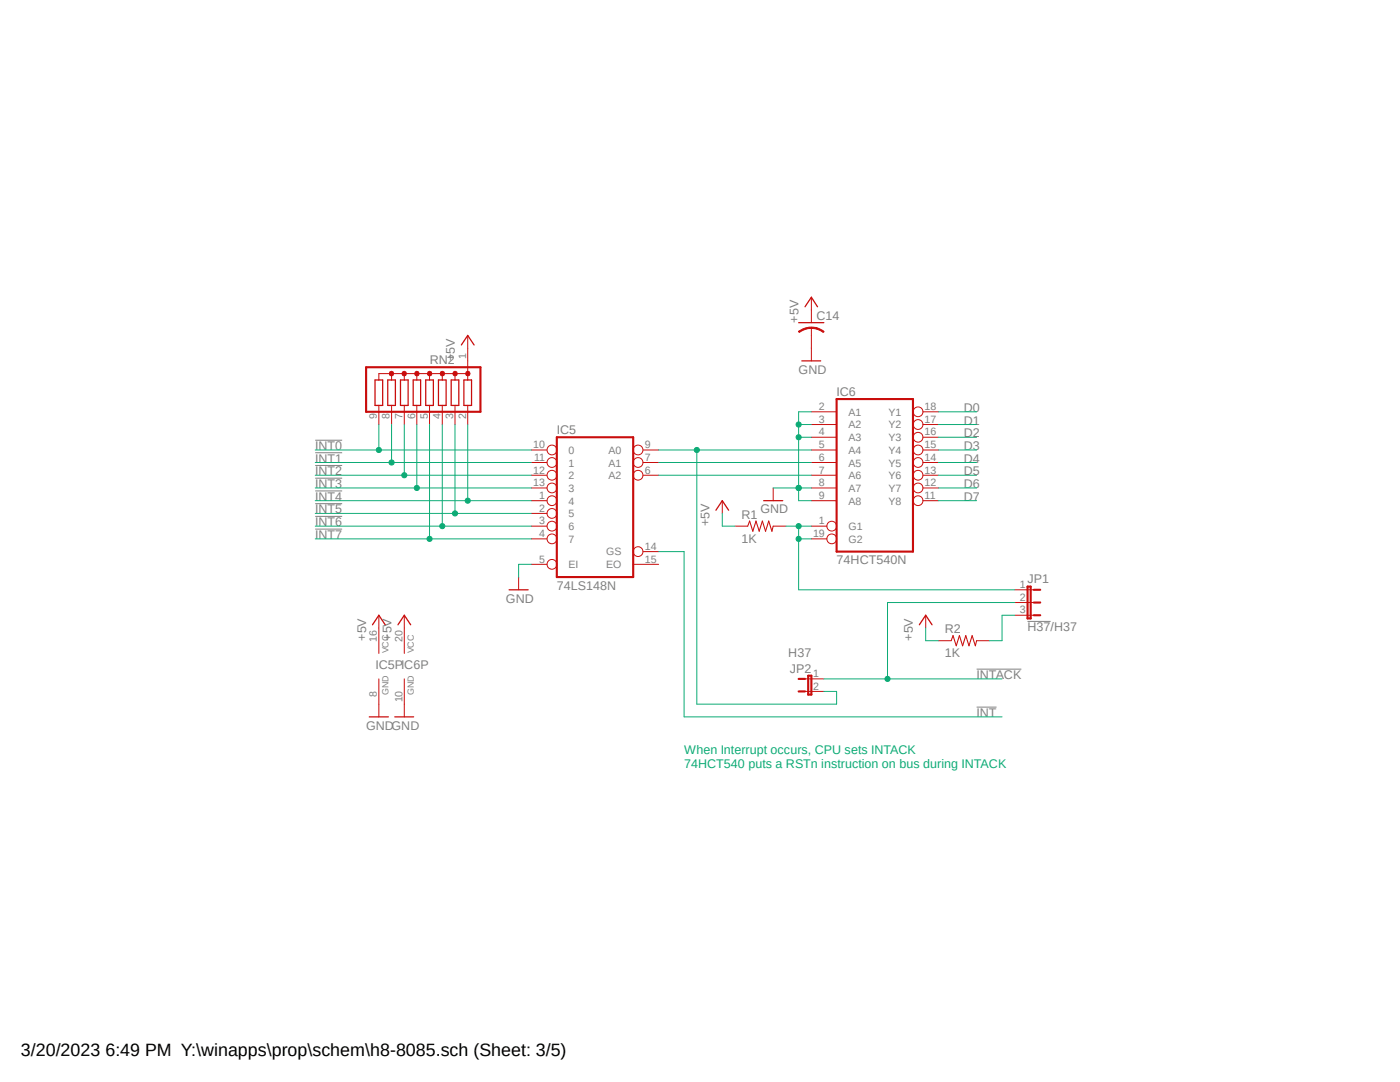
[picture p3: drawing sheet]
<svg xmlns="http://www.w3.org/2000/svg" width="279mm" height="216mm" viewBox="0 0 279 216" stroke-linecap="round" stroke-linejoin="round" font-family="sans-serif">
<path d="M62.2 57l154.9 96.9M217.1 57l-154.9 96.9" fill="none" stroke="#fff" stroke-width=".2"/>
<path d="M62.9 87.8h5.4M62.9 90.3h5.4M62.9 92.9h5.4M62.9 95.4h5.4M62.9 98h5.4M62.9 103h5.4M62.9 105.6h5.4M62.9 100.5h5.4M194.9 133.5h8.9M205.1 124h4.6M194.9 141.1h4" fill="none" stroke="#808080" stroke-width=".2"/>
<path d="M73.1 73.3h22.8v8.9h-22.8zM167 79.6h15.2v30.5h-15.2zM111.1 87.2h15.3v27.9h-15.3z" fill="none" stroke="#c90d0c" stroke-width=".42"/>
<g fill="none" stroke="#c90d0c" stroke-width=".2">
<path d="M78.1 74.5v1.3M80.7 74.5v1.3M83.2 74.5v1.3M85.7 74.5v1.3M88.3 74.5v1.3M90.8 74.5v1.3M93.3 72v3.8M93.3 74.5h-17.7v1.3M75.6 80.9v1.3M78.1 80.9v1.3M80.7 80.9v1.3M83.2 80.9v1.3"/>
<path d="M85.7 80.9v1.3M88.3 80.9v1.3M90.8 80.9v1.3M93.3 80.9v1.3M106 99.9h3.1M106 94.8h3.1M106 92.3h3.1M106 89.8h3.1M106 97.4h3.1M128.4 94.8h3M128.4 92.3h3M128.4 89.8h3"/>
<path d="M161.9 99.9h5.1M161.9 94.8h5.1M161.9 92.3h5.1M161.9 89.8h5.1M161.9 97.4h5.1M161.9 82.2h5.1M161.9 84.7h5.1M161.9 87.2h5.1M184.2 99.9h3.1M184.2 94.8h3.1M184.2 92.3h3.1M184.2 89.8h3.1"/>
<path d="M184.2 97.4h3.1M184.2 82.2h3.1M184.2 84.7h3.1M184.2 87.2h3.1M106 102.4h3.1M106 105h3.1M106 107.5h3.1M106 112.6h3.1M126.4 112.6h5M128.4 110.1h3M161.9 105h3.1M161.9 107.5h3.1"/>
<circle cx="110.1" cy="92.3" r=".98"/>
<circle cx="110.1" cy="94.8" r=".98"/>
<circle cx="110.1" cy="99.9" r=".98"/>
<circle cx="110.1" cy="97.4" r=".98"/>
<circle cx="110.1" cy="89.8" r=".98"/>
<circle cx="127.3" cy="92.3" r=".98"/>
<circle cx="127.3" cy="89.8" r=".98"/>
<circle cx="127.3" cy="94.8" r=".98"/>
<circle cx="183.2" cy="82.2" r=".98"/>
<circle cx="183.2" cy="92.3" r=".98"/>
<circle cx="183.2" cy="89.8" r=".98"/>
<circle cx="183.2" cy="84.7" r=".98"/>
<circle cx="183.2" cy="99.9" r=".98"/>
<circle cx="183.2" cy="87.2" r=".98"/>
<circle cx="183.2" cy="97.4" r=".98"/>
<circle cx="183.2" cy="94.8" r=".98"/>
<circle cx="110.1" cy="112.6" r=".98"/>
<circle cx="110.1" cy="102.4" r=".98"/>
<circle cx="110.1" cy="105" r=".98"/>
<circle cx="110.1" cy="107.5" r=".98"/>
<circle cx="127.3" cy="110.1" r=".98"/>
<circle cx="166" cy="105" r=".98"/>
<circle cx="166" cy="107.5" r=".98"/>
</g>
<path d="M74.8 75.8h1.6v5.1h-1.6zM77.4 75.8h1.5v5.1h-1.5zM79.9 75.8h1.5v5.1h-1.5zM82.5 75.8h1.4v5.1h-1.4zM85 75.8h1.5v5.1h-1.5zM87.5 75.8h1.5v5.1h-1.5zM90 75.8h1.6v5.1h-1.6zM92.6 75.8h1.5v5.1h-1.5z" fill="none" stroke="#c90d0c" stroke-width=".25"/>
<path d="M77.8 74.2l.3-.1 .3 .1 .2 .3-.2 .4-.3 .1-.3-.1-.1-.4h.5h-.5z" fill-rule="evenodd" fill="#c90d0c"/>
<path d="M77.8 74.2l.3-.1 .3 .1 .2 .3-.2 .4-.3 .1-.3-.1-.1-.4h.5h-.5z" fill="none" stroke="#c90d0c" stroke-width=".2"/>
<path d="M80.3 74.2l.4-.1 .3 .1 .1 .3-.1 .4-.3 .1-.4-.1-.1-.4h.5h-.5z" fill-rule="evenodd" fill="#c90d0c"/>
<path d="M80.3 74.2l.4-.1 .3 .1 .1 .3-.1 .4-.3 .1-.4-.1-.1-.4h.5h-.5z" fill="none" stroke="#c90d0c" stroke-width=".2"/>
<path d="M82.9 74.2l.3-.1 .3 .1 .2 .3-.2 .4-.3 .1-.3-.1-.1-.4h.5h-.5z" fill-rule="evenodd" fill="#c90d0c"/>
<path d="M82.9 74.2l.3-.1 .3 .1 .2 .3-.2 .4-.3 .1-.3-.1-.1-.4h.5h-.5z" fill="none" stroke="#c90d0c" stroke-width=".2"/>
<path d="M85.4 74.2l.3-.1 .4 .1 .1 .3-.1 .4-.4 .1-.3-.1-.1-.4h.5h-.5z" fill-rule="evenodd" fill="#c90d0c"/>
<path d="M85.4 74.2l.3-.1 .4 .1 .1 .3-.1 .4-.4 .1-.3-.1-.1-.4h.5h-.5z" fill="none" stroke="#c90d0c" stroke-width=".2"/>
<path d="M88 74.2l.3-.1 .3 .1 .1 .3-.1 .4-.3 .1-.3-.1-.2-.4h.5h-.5z" fill-rule="evenodd" fill="#c90d0c"/>
<path d="M88 74.2l.3-.1 .3 .1 .1 .3-.1 .4-.3 .1-.3-.1-.2-.4h.5h-.5z" fill="none" stroke="#c90d0c" stroke-width=".2"/>
<path d="M90.5 74.2l.3-.1 .3 .1 .2 .3-.2 .4-.3 .1-.3-.1-.1-.4h.5h-.5z" fill-rule="evenodd" fill="#c90d0c"/>
<path d="M90.5 74.2l.3-.1 .3 .1 .2 .3-.2 .4-.3 .1-.3-.1-.1-.4h.5h-.5z" fill="none" stroke="#c90d0c" stroke-width=".2"/>
<path d="M93 74.2l.3-.1 .4 .1 .1 .3-.1 .4-.4 .1-.3-.1-.1-.4h.5h-.5z" fill-rule="evenodd" fill="#c90d0c"/>
<g fill="none" stroke="#c90d0c" stroke-width=".2">
<path d="M93 74.2l.3-.1 .4 .1 .1 .3-.1 .4-.4 .1-.3-.1-.1-.4h.5h-.5zM93.3 69.5v2.5M161.9 65.4v1.5M75.6 82.2v2.5M78.1 82.2v2.5M80.7 82.2v2.5M83.2 82.2v2.5M85.7 82.2v2.5M88.3 82.2v2.5M90.8 82.2v2.5M93.3 82.2v2.5M146.7 105h2.5"/>
<path d="M154.3 105h2.5M202.5 117.7h3.8M202.5 122.8h3.8M202.5 120.2h3.8"/>
</g>
<path d="M149.2 105l.4-1 .6 2 .7-2 .6 2 .6-2 .7 2 .6-2 .7 2 .2-1" fill="none" stroke="#c90d0c" stroke-width=".21"/>
<path d="M205.1 117.1h.6v6.3h-.6zM206.3 117.7h1.3M206.3 122.8h1.3M206.3 120.2h1.3" fill="none" stroke="#c90d0c" stroke-width=".42"/>
<path d="M159.4 64.4h5" fill="none" stroke="#c90d0c" stroke-width=".25"/>
<path d="M161.9 65.3a3.4 3.4 0 0 1 2.6 .9l-.2 .1a3.9 3.9 0 0 0-2.4-.8z" fill-rule="evenodd" fill="#c90d0c"/>
<path d="M161.9 65.3a3.4 3.4 0 0 1 2.6 .9l-.2 .1a3.9 3.9 0 0 0-2.4-.8z" fill="none" stroke="#c90d0c" stroke-width=".2"/>
<path d="M159.3 66.1a4.3 4.3 0 0 1 2.6-.8v.2a4.1 4.1 0 0 0-2.4 .8z" fill-rule="evenodd" fill="#c90d0c"/>
<g fill="none" stroke="#c90d0c" stroke-width=".2">
<path d="M161.9 59.3v5.1M93.3 66.9v2.6M159.3 66.1a4.3 4.3 0 0 1 2.6-.8v.2a4.1 4.1 0 0 0-2.4 .8zM161.9 66.9v5.1M144.1 99.9v2.5M154.3 97.4v2.5M103.5 115.1v2.6M75.6 122.8v7.6M75.6 135.5v7.5M80.7 122.8v7.6M80.7 135.5v7.5M160.7 135.5h3.7"/>
<path d="M160.7 138h3.7M184.7 122.8v2.5M187.3 127.8h2.5M194.9 127.8h2.5"/>
</g>
<path d="M92.1 68.8l1.2-1.9 1.3 1.9M160 72h3.8M160.7 61.2l1.2-1.9 1.3 1.9M152.4 99.9h3.8M101.6 117.7h3.8M142.9 101.8l1.2-1.9 1.3 1.9M74.3 124.7l1.3-1.9 1.3 1.9M79.4 124.7l1.3-1.9 1.3 1.9M183.5 124.7l1.2-1.9 1.3 1.9M73.7 143h3.8M78.8 143h3.7" fill="none" stroke="#c90d0c" stroke-width=".25"/>
<path d="M189.8 127.8l.4-1 .6 2.1 .7-2.1 .6 2.1 .6-2.1 .7 2.1 .6-2.1 .6 2.1 .3-1.1" fill="none" stroke="#c90d0c" stroke-width=".21"/>
<path d="M159.4 135.5h1.3M159.4 138h1.3M161.3 134.8h.6v3.8h-.6z" fill="none" stroke="#c90d0c" stroke-width=".42"/>
<path d="M88.3 84.7v20.3M62.9 105h43.1" fill="none" stroke="#0dab76" stroke-width=".2"/>
<circle cx="88.3" cy="105" r=".51" fill="#0dab76"/>
<g fill="none" stroke="#0dab76" stroke-width=".2">
<path d="M85.7 84.7v22.8M62.9 107.5h43.1"/>
<circle cx="88.3" cy="105" r=".51"/>
</g>
<circle cx="85.7" cy="107.5" r=".51" fill="#0dab76"/>
<g fill="none" stroke="#0dab76" stroke-width=".2">
<path d="M62.9 89.8h43.1M75.6 84.7v5.1"/>
<circle cx="85.7" cy="107.5" r=".51"/>
</g>
<circle cx="75.6" cy="89.8" r=".51" fill="#0dab76"/>
<g fill="none" stroke="#0dab76" stroke-width=".2">
<path d="M62.9 92.3h43.1M78.1 84.7v7.6"/>
<circle cx="75.6" cy="89.8" r=".51"/>
</g>
<circle cx="78.1" cy="92.3" r=".51" fill="#0dab76"/>
<g fill="none" stroke="#0dab76" stroke-width=".2">
<path d="M62.9 94.8h43.1M80.7 84.7v10.1"/>
<circle cx="78.1" cy="92.3" r=".51"/>
</g>
<circle cx="80.7" cy="94.8" r=".51" fill="#0dab76"/>
<g fill="none" stroke="#0dab76" stroke-width=".2">
<path d="M62.9 97.4h43.1M83.2 84.7v12.7"/>
<circle cx="80.7" cy="94.8" r=".51"/>
</g>
<circle cx="83.2" cy="97.4" r=".51" fill="#0dab76"/>
<g fill="none" stroke="#0dab76" stroke-width=".2">
<path d="M62.9 99.9h43.1M93.3 84.7v15.2"/>
<circle cx="83.2" cy="97.4" r=".51"/>
</g>
<circle cx="93.3" cy="99.9" r=".51" fill="#0dab76"/>
<g fill="none" stroke="#0dab76" stroke-width=".2">
<path d="M90.8 84.7v17.7M62.9 102.4h43.1"/>
<circle cx="93.3" cy="99.9" r=".51"/>
</g>
<circle cx="90.8" cy="102.4" r=".51" fill="#0dab76"/>
<g fill="none" stroke="#0dab76" stroke-width=".2">
<path d="M131.4 89.8h30.5M139.1 89.8v50.7h27.9v-2.5h-2.6"/>
<circle cx="90.8" cy="102.4" r=".51"/>
</g>
<circle cx="139.1" cy="89.8" r=".51" fill="#0dab76"/>
<g fill="none" stroke="#0dab76" stroke-width=".2">
<path d="M156.8 105h5.1M159.4 105v2.5h2.5"/>
<circle cx="139.1" cy="89.8" r=".51"/>
</g>
<circle cx="159.4" cy="105" r=".51" fill="#0dab76"/>
<g fill="none" stroke="#0dab76" stroke-width=".2">
<path d="M159.4 107.5v10.2"/>
<circle cx="159.4" cy="105" r=".51"/>
</g>
<circle cx="159.4" cy="107.5" r=".51" fill="#0dab76"/>
<g fill="none" stroke="#0dab76" stroke-width=".2">
<path d="M187.3 82.2h7.6M187.3 84.7h7.6M187.3 87.2h7.6M187.3 89.8h7.6M187.3 92.3h7.6M187.3 94.8h7.6M187.3 97.4h7.6M187.3 99.9h7.6M131.4 110.1h5.1v32.9h63.5M159.4 117.7h43.1M164.4 135.5h35.6M202.5 120.2h-25.4v15.3"/>
<circle cx="159.4" cy="107.5" r=".51"/>
</g>
<circle cx="177.1" cy="135.5" r=".51" fill="#0dab76"/>
<g fill="none" stroke="#0dab76" stroke-width=".2">
<path d="M159.4 84.7h2.5M161.9 82.2h-2.5v17.7h2.5"/>
<circle cx="177.1" cy="135.5" r=".51"/>
</g>
<circle cx="159.4" cy="84.7" r=".51" fill="#0dab76"/>
<circle cx="159.4" cy="84.7" r=".51" fill="none" stroke="#0dab76" stroke-width=".2"/>
<circle cx="159.4" cy="97.4" r=".51" fill="#0dab76"/>
<g fill="none" stroke="#0dab76" stroke-width=".2">
<path d="M159.4 97.4h2.5"/>
<circle cx="159.4" cy="97.4" r=".51"/>
</g>
<circle cx="159.4" cy="97.4" r=".51" fill="#0dab76"/>
<g fill="none" stroke="#0dab76" stroke-width=".2">
<path d="M154.3 97.4h5.1M159.4 87.2h2.5"/>
<circle cx="159.4" cy="97.4" r=".51"/>
</g>
<circle cx="159.4" cy="87.2" r=".51" fill="#0dab76"/>
<g fill="none" stroke="#0dab76" stroke-width=".2">
<path d="M131.4 92.3h30.5M131.4 94.8h30.5M106 112.6h-2.5v2.5M144.1 102.4v2.6h2.6M184.7 125.3v2.5h2.6M202.5 122.8h-2.5v5h-2.6"/>
<circle cx="159.4" cy="87.2" r=".51"/>
</g>
<text font-size="3.6" x="4.2" y="210.7">3/20/2023 6:49 PM Y:\winapps\prop\schem\h8-8085.sch (Sheet: 3/5)</text>
<g font-size="2.5" fill="#808080">
<text x="159.4" y="64.4" transform="rotate(-90 159.4 64.4)">+5V</text>
<text x="162.9" y="63.8">C14</text>
<text x="85.8" y="72.6">RN2</text>
<text x="90.8" y="72" transform="rotate(-90 90.8 72)">+5V</text>
<text x="159.4" y="74.5">GND</text>
<text x="167" y="79">IC6</text>
<text x="192.4" y="82.2">D0</text>
<text x="62.9" y="89.8">INT0</text>
<text x="111.1" y="86.6">IC5</text>
<text x="192.4" y="84.7">D1</text>
<text x="192.4" y="87.2">D2</text>
<text x="192.4" y="89.8">D3</text>
<text x="62.9" y="92.3">INT1</text>
<text x="62.9" y="94.8">INT2</text>
<text x="192.4" y="92.3">D4</text>
<text x="192.4" y="94.8">D5</text>
<text x="62.9" y="97.4">INT3</text>
<text x="62.9" y="99.9">INT4</text>
<text x="192.4" y="97.4">D6</text>
<text x="192.4" y="99.9">D7</text>
<text x="62.9" y="105">INT6</text>
<text x="62.9" y="107.5">INT7</text>
<text x="62.9" y="102.4">INT5</text>
<text x="141.6" y="105" transform="rotate(-90 141.6 105)">+5V</text>
<text x="148" y="103.5">R1</text>
<text x="151.8" y="102.4">GND</text>
<text x="148" y="108.3">1K</text>
<text x="167" y="112.6">74HCT540N</text>
<text x="111.1" y="117.7">74LS148N</text>
<text x="205.1" y="116.4">JP1</text>
<text x="101" y="120.2">GND</text>
<text x="205.1" y="125.9">H37/H37</text>
<text x="73.1" y="127.8" transform="rotate(-90 73.1 127.8)">+5V</text>
<text x="78.1" y="127.8" transform="rotate(-90 78.1 127.8)">+5V</text>
<text x="157.3" y="131">H37</text>
<text x="182.2" y="127.8" transform="rotate(-90 182.2 127.8)">+5V</text>
<text x="188.6" y="131.1">1K</text>
<text x="188.6" y="126.3">R2</text>
<text x="75" y="133.6">IC5PIC6P</text>
<text x="157.6" y="134.2">JP2</text>
<text x="194.9" y="135.5">INTACK</text>
<text x="194.9" y="143">INT</text>
<text x="73.1" y="145.6">GNDGND</text>
</g>
<g font-size="2.5" fill="#0dab76">
<text x="136.5" y="150.5">When Interrupt occurs, CPU sets INTACK</text>
<text x="136.5" y="153.2">74HCT540 puts a RSTn instruction on bus during INTACK</text>
</g>
<g font-size="2.1" fill="#808080">
<text x="93" y="71.7" transform="rotate(-90 93 71.7)">1</text>
<text x="75.2" y="83.7" transform="rotate(-90 75.2 83.7)">9</text>
<text x="77.8" y="83.7" transform="rotate(-90 77.8 83.7)">8</text>
<text x="80.3" y="83.7" transform="rotate(-90 80.3 83.7)">7</text>
<text x="82.8" y="83.7" transform="rotate(-90 82.8 83.7)">6</text>
<text x="85.4" y="83.7" transform="rotate(-90 85.4 83.7)">5</text>
<text x="87.9" y="83.7" transform="rotate(-90 87.9 83.7)">4</text>
<text x="90.5" y="83.7" transform="rotate(-90 90.5 83.7)">3</text>
<text x="93" y="83.7" transform="rotate(-90 93 83.7)">2</text>
<text x="163.4" y="81.8">2</text>
<text x="169.3" y="82.9">A1</text>
<text x="177.3" y="82.9">Y1</text>
<text x="184.5" y="81.8">18</text>
<text x="106.4" y="89.4">10</text>
<text x="128.7" y="89.4">9</text>
<text x="163.4" y="84.3">3</text>
<text x="163.4" y="86.9">4</text>
<text x="163.4" y="89.4">5</text>
<text x="169.3" y="85.5">A2</text>
<text x="169.3" y="88">A3</text>
<text x="177.3" y="88">Y3</text>
<text x="177.3" y="85.5">Y2</text>
<text x="184.5" y="89.4">15</text>
<text x="184.5" y="86.9">16</text>
<text x="184.5" y="84.3">17</text>
<text x="106.4" y="94.5">12</text>
<text x="106.6" y="91.9">11</text>
<text x="113.5" y="90.6">0</text>
<text x="113.5" y="93.1">1</text>
<text x="113.5" y="95.6">2</text>
<text x="121.5" y="95.6">A2</text>
<text x="121.5" y="93.1">A1</text>
<text x="121.5" y="90.6">A0</text>
<text x="128.7" y="94.5">6</text>
<text x="128.7" y="91.9">7</text>
<text x="163.4" y="91.9">6</text>
<text x="163.4" y="94.5">7</text>
<text x="169.3" y="90.6">A4</text>
<text x="169.3" y="93.1">A5</text>
<text x="169.3" y="95.6">A6</text>
<text x="177.3" y="95.6">Y6</text>
<text x="177.3" y="93.1">Y5</text>
<text x="177.3" y="90.6">Y4</text>
<text x="184.5" y="94.5">13</text>
<text x="184.5" y="91.9">14</text>
<text x="106.4" y="97">13</text>
<text x="107.6" y="99.6">1</text>
<text x="113.5" y="100.7">4</text>
<text x="113.5" y="98.1">3</text>
<text x="163.4" y="97">8</text>
<text x="163.4" y="99.6">9</text>
<text x="169.3" y="98.1">A7</text>
<text x="169.3" y="100.7">A8</text>
<text x="177.3" y="100.7">Y8</text>
<text x="177.3" y="98.1">Y7</text>
<text x="184.5" y="99.6">11</text>
<text x="184.5" y="97">12</text>
<text x="107.6" y="102.1">2</text>
<text x="107.6" y="104.6">3</text>
<text x="107.6" y="107.2">4</text>
<text x="113.5" y="103.2">5</text>
<text x="113.5" y="105.7">6</text>
<text x="162.3" y="107.2">19</text>
<text x="163.4" y="104.6">1</text>
<text x="169.3" y="105.7">G1</text>
<text x="107.6" y="112.3">5</text>
<text x="113.5" y="108.3">7</text>
<text x="113.5" y="113.4">EI</text>
<text x="121" y="110.8">GS</text>
<text x="121" y="113.4">EO</text>
<text x="128.7" y="109.7">14</text>
<text x="128.7" y="112.3">15</text>
<text x="169.3" y="108.3">G2</text>
<text x="203.5" y="117.3">1</text>
<text x="203.5" y="119.9">2</text>
<text x="203.5" y="122.4">3</text>
<text x="75.2" y="128.1" transform="rotate(-90 75.2 128.1)">16</text>
<text x="80.3" y="128.1" transform="rotate(-90 80.3 128.1)">20</text>
<text x="162.3" y="135.1">1</text>
<text x="162.3" y="137.6">2</text>
<text x="75.2" y="139" transform="rotate(-90 75.2 139)">8</text>
<text x="80.3" y="140.2" transform="rotate(-90 80.3 140.2)">10</text>
</g>
<g font-size="1.8" fill="#808080">
<text x="77.5" y="130.4" transform="rotate(-90 77.5 130.4)">VCC</text>
<text x="82.6" y="130.4" transform="rotate(-90 82.6 130.4)">VCC</text>
<text x="77.5" y="138.7" transform="rotate(-90 77.5 138.7)">GND</text>
<text x="82.6" y="138.7" transform="rotate(-90 82.6 138.7)">GND</text>
</g>
</svg>
